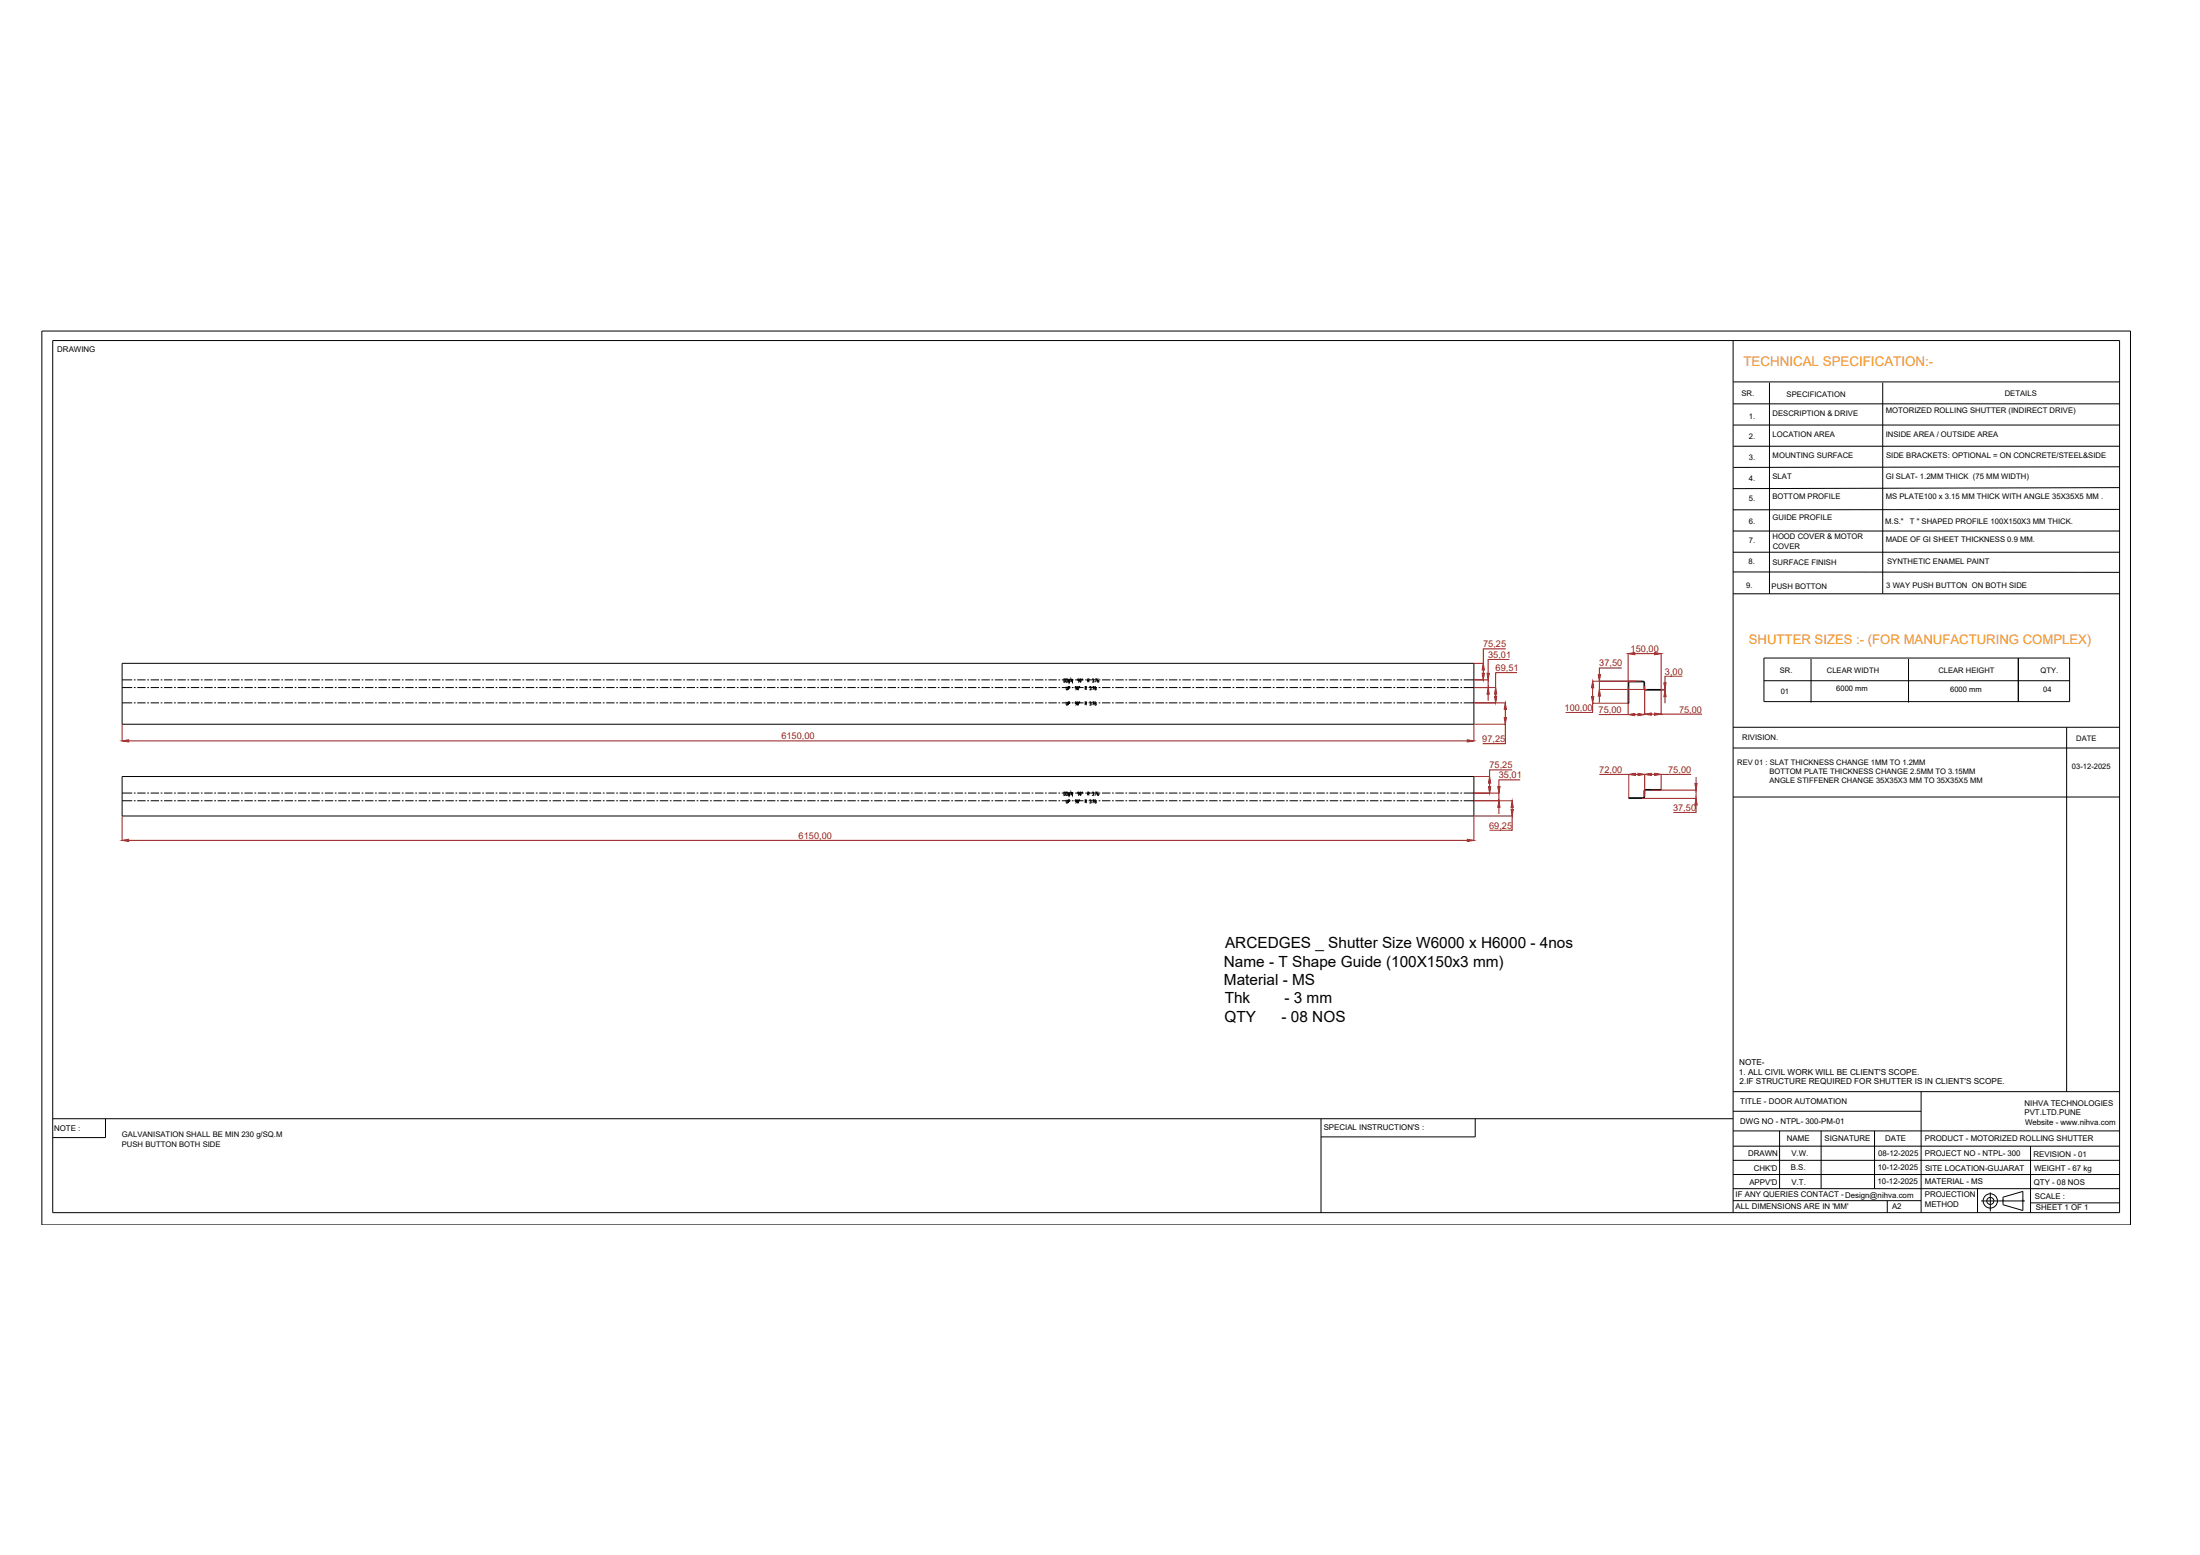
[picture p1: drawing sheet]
<svg xmlns="http://www.w3.org/2000/svg" width="841mm" height="594mm" viewBox="0 0 841 594" stroke-linecap="round" stroke-linejoin="round" font-family="sans-serif">
<!-- layer: 0 -->
<g fill="none" stroke="#000" stroke-width=".38">
<path d="M16 126.5h798.4v341.5h-798.4zM20.2 130.1h790.1v333.2h-790.1zM662.5 130.1v333.2M662.6 145.9h147.7M662.6 154.3h147.7M676.4 146.2v80.7M719.7 146.2v80.7M662.6 162.4h147.7M662.6 170.5h147.7M810.3 178.3l-147.7 .3M810.3 186.3l-147.8 .4M810.3 194.6l-147.8 .2"/>
<path d="M662.5 202.9h147.8M662.5 211h147.8M662.5 218.5l147.8 .2M662.5 226.9h147.8M46.7 259.7h3.8M46.7 253.4h516.7v23.3h-516.7zM51.2 259.7h.6M52.5 259.7h3.2M56.3 259.7h.6M57.6 259.7h3.2M61.4 259.7h.7M62.7 259.7h3.2"/>
<path d="M66.6 259.7h.6M67.8 259.7h3.2M71.7 259.7h.6M73 259.7h3.2M76.8 259.7h.6M78.1 259.7h3.2M81.9 259.7h.7M83.2 259.7h3.2M87 259.7h.7M88.3 259.7h3.2M92.2 259.7h.6M93.4 259.7h3.2"/>
<path d="M97.3 259.7h.6M98.6 259.7h3.2M102.4 259.7h.6M103.7 259.7h3.2M107.5 259.7h.7M108.8 259.7h3.2M112.7 259.7h.6M113.9 259.7h3.2M117.8 259.7h.6M119.1 259.7h3.2M122.9 259.7h.6M124.2 259.7h3.2"/>
<path d="M128 259.7h.7M129.3 259.7h3.2M133.1 259.7h.7M134.4 259.7h3.2M138.3 259.7h.6M139.5 259.7h3.2M143.4 259.7h.6M144.7 259.7h3.2M148.5 259.7h.6M149.8 259.7h3.2M153.6 259.7h.7M154.9 259.7h3.2"/>
<path d="M158.8 259.7h.6M160 259.7h3.2M163.9 259.7h.6M165.2 259.7h3.2M169 259.7h.6M170.3 259.7h3.2M174.1 259.7h.7M175.4 259.7h3.2M179.2 259.7h.7M180.5 259.7h3.2M184.4 259.7h.6M185.6 259.7h3.2"/>
<path d="M189.5 259.7h.6M190.8 259.7h3.2M194.6 259.7h.6M195.9 259.7h3.2M199.7 259.7h.7M201 259.7h3.2M204.9 259.7h.6M206.1 259.7h3.2M210 259.7h.6M211.3 259.7h3.2M215.1 259.7h.6M216.4 259.7h3.2"/>
<path d="M220.2 259.7h.7M221.5 259.7h3.2M225.3 259.7h.7M226.6 259.7h3.2M230.5 259.7h.6M231.8 259.7h3.1M235.6 259.7h.6M236.9 259.7h3.2M240.7 259.7h.6M242 259.7h3.2M245.8 259.7h.7M247.1 259.7h3.2"/>
<path d="M251 259.7h.6M252.2 259.7h3.2M256.1 259.7h.6M257.4 259.7h3.2M261.2 259.7h.6M262.5 259.7h3.2M266.3 259.7h.7M267.6 259.7h3.2M271.4 259.7h.7M272.7 259.7h3.2M276.6 259.7h.6M277.9 259.7h3.1"/>
<path d="M281.7 259.7h.6M283 259.7h3.2M286.8 259.7h.7M288.1 259.7h3.2M291.9 259.7h.7M293.2 259.7h3.2M297.1 259.7h.6M298.3 259.7h3.2M302.2 259.7h.6M303.5 259.7h3.2M307.3 259.7h.6M308.6 259.7h3.2"/>
<path d="M312.4 259.7h.7M313.7 259.7h3.2M317.5 259.7h.7M318.8 259.7h3.2M322.7 259.7h.6M324 259.7h3.1M327.8 259.7h.6M329.1 259.7h3.2M332.9 259.7h.7M334.2 259.7h3.2M338 259.7h.7M339.3 259.7h3.2"/>
<path d="M343.2 259.7h.6M344.4 259.7h3.2M348.3 259.7h.6M349.6 259.7h3.2M353.4 259.7h.6M354.7 259.7h3.2M358.5 259.7h.7M359.8 259.7h3.2M363.7 259.7h.6M364.9 259.7h3.2M368.8 259.7h.6M370.1 259.7h3.1"/>
<path d="M373.9 259.7h.6M375.2 259.7h3.2M379 259.7h.7M380.3 259.7h3.2M384.1 259.7h.7M385.4 259.7h3.2M389.3 259.7h.6M390.5 259.7h3.2M394.4 259.7h.6M395.7 259.7h3.2M399.5 259.7h.6M400.8 259.7h3.2"/>
<path d="M404.6 259.7h.7M405.9 259.7h3.2M406.6 259.4l.5 .2v.8l-.5 .2M406.7 259.4v1.2M407.4 259.4h.6v1.2h-.6zM408.3 259.4l.3 1.2 .1-.6 .2 .6 .2-1.2M409.8 259.7h.6M410 259.4v1.2l-.6-1.2v1.2M411 259.7h3.2M412.6 260h-.5v-.6l.5 .2v.6l-.5 .4M413 259.4l.3 .2-.2 1-.3-.2zM413.7 259.4v.4z"/>
<path d="M414.9 259.7h.6M415.8 260h.4v-.6h-.4v1.2M416 260l.4 .6M416.2 259.7h3.2M417.5 259.6l.2-.2 .4 .2-.3 .4M418 260v.6l-.5-.2M418.7 259.4h.5l-.4 1.2M419.9 259.4l-.4 .4v.6l.4 .2v-.6h-.4M420 259.7h.6M421.3 259.7h3.2M425.1 259.7h.7M426.4 259.7h3.2"/>
<path d="M430.2 259.7h.7M431.5 259.7h3.2M435.4 259.7h.6M436.6 259.7h3.2M440.5 259.7h.6M441.8 259.7h3.2M445.6 259.7h.6M446.9 259.7h3.2M450.7 259.7h.7M452 259.7h3.2M455.8 259.7h.7M457.1 259.7h3.2"/>
<path d="M461 259.7h.6M462.2 259.7h3.3M466.1 259.7h.6M467.4 259.7h3.2M471.2 259.7h.7M472.5 259.7h3.2M476.3 259.7h.7M477.6 259.7h3.2M481.5 259.7h.6M482.7 259.7h3.2M486.6 259.7h.6M487.9 259.7h3.2"/>
<path d="M491.7 259.7h.6M493 259.7h3.2M496.8 259.7h.7M498.1 259.7h3.2M501.9 259.7h.7M503.2 259.7h3.2M507.1 259.7h.6M508.3 259.7h3.3M512.2 259.7h.6M513.5 259.7h3.2M517.3 259.7h.7M518.6 259.7h3.2"/>
<path d="M522.4 259.7h.7M523.7 259.7h3.2M527.6 259.7h.6M528.8 259.7h3.2M532.7 259.7h.6M534 259.7h3.2M537.8 259.7h.6M539.1 259.7h3.2M542.9 259.7h.7M544.2 259.7h3.2M548 259.7h.7M549.3 259.7h3.2"/>
<path d="M553.2 259.7h.6M554.4 259.7h3.3M558.3 259.7h.6M559.6 259.7h3.8M674.3 251.4h116.9v16.7l-116.9-.1zM692.3 251.7v16.7M729.6 251.7v16.7M771.6 251.4v16.7M46.7 268.5h3.8M46.7 262.7h3.8M51.2 268.5h.6M51.2 262.7h.6"/>
<path d="M52.5 268.5h3.2M52.5 262.7h3.2M56.3 268.5h.6M56.3 262.7h.6M57.6 268.5h3.2M57.6 262.7h3.2M61.4 268.5h.7M61.4 262.7h.7M62.7 268.5h3.2M62.7 262.7h3.2M66.6 268.5h.6M66.6 262.7h.6"/>
<path d="M67.8 268.5h3.2M67.8 262.7h3.2M71.7 268.5h.6M71.7 262.7h.6M73 268.5h3.2M73 262.7h3.2M76.8 268.5h.6M76.8 262.7h.6M78.1 268.5h3.2M78.1 262.7h3.2M81.9 268.5h.7M81.9 262.7h.7"/>
<path d="M83.2 268.5h3.2M83.2 262.7h3.2M87 268.5h.7M87 262.7h.7M88.3 268.5h3.2M88.3 262.7h3.2M92.2 268.5h.6M92.2 262.7h.6M93.4 268.5h3.2M93.4 262.7h3.2M97.3 268.5h.6M97.3 262.7h.6"/>
<path d="M98.6 268.5h3.2M98.6 262.7h3.2M102.4 268.5h.6M102.4 262.7h.6M103.7 268.5h3.2M103.7 262.7h3.2M107.5 268.5h.7M107.5 262.7h.7M108.8 268.5h3.2M108.8 262.7h3.2M112.7 268.5h.6M112.7 262.7h.6"/>
<path d="M113.9 268.5h3.2M113.9 262.7h3.2M117.8 268.5h.6M117.8 262.7h.6M119.1 268.5h3.2M119.1 262.7h3.2M122.9 268.5h.6M122.9 262.7h.6M124.2 268.5h3.2M124.2 262.7h3.2M128 268.5h.7M128 262.7h.7"/>
<path d="M129.3 268.5h3.2M129.3 262.7h3.2M133.1 268.5h.7M133.1 262.7h.7M134.4 268.5h3.2M134.4 262.7h3.2M138.3 268.5h.6M138.3 262.7h.6M139.5 268.5h3.2M139.5 262.7h3.2M143.4 268.5h.6M143.4 262.7h.6"/>
<path d="M144.7 268.5h3.2M144.7 262.7h3.2M148.5 268.5h.6M148.5 262.7h.6M149.8 268.5h3.2M149.8 262.7h3.2M153.6 268.5h.7M153.6 262.7h.7M154.9 268.5h3.2M154.9 262.7h3.2M158.8 268.5h.6M158.8 262.7h.6"/>
<path d="M160 268.5h3.2M160 262.7h3.2M163.9 268.5h.6M163.9 262.7h.6M165.2 268.5h3.2M165.2 262.7h3.2M169 268.5h.6M169 262.7h.6M170.3 268.5h3.2M170.3 262.7h3.2M174.1 268.5h.7M174.1 262.7h.7"/>
<path d="M175.4 268.5h3.2M175.4 262.7h3.2M179.2 268.5h.7M179.2 262.7h.7M180.5 268.5h3.2M180.5 262.7h3.2M184.4 268.5h.6M184.4 262.7h.6M185.6 268.5h3.2M185.6 262.7h3.2M189.5 268.5h.6M189.5 262.7h.6"/>
<path d="M190.8 268.5h3.2M190.8 262.7h3.2M194.6 268.5h.6M194.6 262.7h.6M195.9 268.5h3.2M195.9 262.7h3.2M199.7 268.5h.7M199.7 262.7h.7M201 268.5h3.2M201 262.7h3.2M204.9 268.5h.6M204.9 262.7h.6"/>
<path d="M206.1 268.5h3.2M206.1 262.7h3.2M210 268.5h.6M210 262.7h.6M211.3 268.5h3.2M211.3 262.7h3.2M215.1 268.5h.6M215.1 262.7h.6M216.4 268.5h3.2M216.4 262.7h3.2M220.2 268.5h.7M220.2 262.7h.7"/>
<path d="M221.5 268.5h3.2M221.5 262.7h3.2M225.3 268.5h.7M225.3 262.7h.7M226.6 268.5h3.2M226.6 262.7h3.2M230.5 268.5h.6M230.5 262.7h.6M231.8 268.5h3.1M231.8 262.7h3.1M235.6 268.5h.6M235.6 262.7h.6"/>
<path d="M236.9 268.5h3.2M236.9 262.7h3.2M240.7 268.5h.6M240.7 262.7h.6M242 268.5h3.2M242 262.7h3.2M245.8 268.5h.7M245.8 262.7h.7M247.1 268.5h3.2M247.1 262.7h3.2M251 268.5h.6M251 262.7h.6"/>
<path d="M252.2 268.5h3.2M252.2 262.7h3.2M256.1 268.5h.6M256.1 262.7h.6M257.4 268.5h3.2M257.4 262.7h3.2M261.2 268.5h.6M261.2 262.7h.6M262.5 268.5h3.2M262.5 262.7h3.2M266.3 268.5h.7M266.3 262.7h.7"/>
<path d="M267.6 268.5h3.2M267.6 262.7h3.2M271.4 268.5h.7M271.4 262.7h.7M272.7 268.5h3.2M272.7 262.7h3.2M276.6 268.5h.6M276.6 262.7h.6M277.9 268.5h3.1M277.9 262.7h3.1M281.7 268.5h.6M281.7 262.7h.6"/>
<path d="M283 268.5h3.2M283 262.7h3.2M286.8 268.5h.7M286.8 262.7h.7M288.1 268.5h3.2M288.1 262.7h3.2M291.9 268.5h.7M291.9 262.7h.7M293.2 268.5h3.2M293.2 262.7h3.2M297.1 268.5h.6M297.1 262.7h.6"/>
<path d="M298.3 268.5h3.2M298.3 262.7h3.2M302.2 268.5h.6M302.2 262.7h.6M303.5 268.5h3.2M303.5 262.7h3.2M307.3 268.5h.6M307.3 262.7h.6M308.6 268.5h3.2M308.6 262.7h3.2M312.4 268.5h.7M312.4 262.7h.7"/>
<path d="M313.7 268.5h3.2M313.7 262.7h3.2M317.5 268.5h.7M317.5 262.7h.7M318.8 268.5h3.2M318.8 262.7h3.2M322.7 268.5h.6M322.7 262.7h.6M324 268.5h3.1M324 262.7h3.1M327.8 268.5h.6M327.8 262.7h.6"/>
<path d="M329.1 268.5h3.2M329.1 262.7h3.2M332.9 268.5h.7M332.9 262.7h.7M334.2 268.5h3.2M334.2 262.7h3.2M338 268.5h.7M338 262.7h.7M339.3 268.5h3.2M339.3 262.7h3.2M343.2 268.5h.6M343.2 262.7h.6"/>
<path d="M344.4 268.5h3.2M344.4 262.7h3.2M348.3 268.5h.6M348.3 262.7h.6M349.6 268.5h3.2M349.6 262.7h3.2M353.4 268.5h.6M353.4 262.7h.6M354.7 268.5h3.2M354.7 262.7h3.2M358.5 268.5h.7M358.5 262.7h.7"/>
<path d="M359.8 268.5h3.2M359.8 262.7h3.2M363.7 268.5h.6M363.7 262.7h.6M364.9 268.5h3.2M364.9 262.7h3.2M368.8 268.5h.6M368.8 262.7h.6M370.1 268.5h3.1M370.1 262.7h3.1M373.9 268.5h.6M373.9 262.7h.6"/>
<path d="M375.2 268.5h3.2M375.2 262.7h3.2M379 268.5h.7M379 262.7h.7M380.3 268.5h3.2M380.3 262.7h3.2M384.1 268.5h.7M384.1 262.7h.7M385.4 268.5h3.2M385.4 262.7h3.2M389.3 268.5h.6M389.3 262.7h.6"/>
<path d="M390.5 268.5h3.2M390.5 262.7h3.2M394.4 268.5h.6M394.4 262.7h.6M395.7 268.5h3.2M395.7 262.7h3.2M399.5 268.5h.6M399.5 262.7h.6M400.8 268.5h3.2M400.8 262.7h3.2M404.6 268.5h.7M404.6 262.7h.7"/>
<path d="M405.9 268.5h3.2M405.9 262.7h3.2M407.6 268.1l.1 1.3 .5-.2v-1.1M407.6 262.3l.1 1.3 .5-.2v-1.1M408.4 268.8h.5v-.7h-.5v1.3M408.4 262.9h.5v-.6h-.5v1.3M409.8 268.5h.6M409.8 262.7h.6M411 268.5h3.2M411 262.7h3.2M411.6 268.8l-.6-.2 .1-.5 .5 .3v.6l-.5 .4M411.6 262.9l-.6-.2 .1-.4 .5 .2v.6l-.5 .5"/>
<path d="M412 268.1l.3 .3-.2 1-.3-.2zM412 262.3l.3 .2-.2 1.1-.3-.2zM412.7 268.1v.5zM412.7 262.3v.4zM414.8 268.8l.6-.2-.1-.5h-.5v1.3M414.8 262.9l.6-.2-.1-.4h-.5v1.3M414.9 268.5h.6M414.9 262.7h.6M415 268.8l.4 .6M415 262.9l.4 .7M416.2 268.5h3.2M416.2 262.7h3.2"/>
<path d="M416.5 268.4l.2-.3 .4 .3-.3 .4M416.5 262.5l.2-.2 .4 .2-.3 .4M417 268.8v.6l-.5-.2M417 262.9v.7l-.5-.2M417.4 263.4v.2M417.4 269.2v.2M417.7 268.1h.5l-.4 1.3M417.7 262.3h.5l-.4 1.3M418.4 260.4v.2M418.9 268.1l-.4 .5v.6l.4 .2 .2-.4-.6-.2M418.9 262.3l-.4 .4v.7l.4 .2 .2-.5-.6-.2M420 268.5h.6"/>
<path d="M420 262.7h.6M421.3 268.5h3.2M421.3 262.7h3.2M425.1 268.5h.7M425.1 262.7h.7M426.4 268.5h3.2M426.4 262.7h3.2M430.2 268.5h.7M430.2 262.7h.7M431.5 268.5h3.2M431.5 262.7h3.2M435.4 268.5h.6"/>
<path d="M435.4 262.7h.6M436.6 268.5h3.2M436.6 262.7h3.2M440.5 268.5h.6M440.5 262.7h.6M441.8 268.5h3.2M441.8 262.7h3.2M445.6 268.5h.6M445.6 262.7h.6M446.9 268.5h3.2M446.9 262.7h3.2M450.7 268.5h.7"/>
<path d="M450.7 262.7h.7M452 268.5h3.2M452 262.7h3.2M455.8 268.5h.7M455.8 262.7h.7M457.1 268.5h3.2M457.1 262.7h3.2M461 268.5h.6M461 262.7h.6M462.2 268.5h3.3M462.2 262.7h3.3M466.1 268.5h.6"/>
<path d="M466.1 262.7h.6M467.4 268.5h3.2M467.4 262.7h3.2M471.2 268.5h.7M471.2 262.7h.7M472.5 268.5h3.2M472.5 262.7h3.2M476.3 268.5h.7M476.3 262.7h.7M477.6 268.5h3.2M477.6 262.7h3.2M481.5 268.5h.6"/>
<path d="M481.5 262.7h.6M482.7 268.5h3.2M482.7 262.7h3.2M486.6 268.5h.6M486.6 262.7h.6M487.9 268.5h3.2M487.9 262.7h3.2M491.7 268.5h.6M491.7 262.7h.6M493 268.5h3.2M493 262.7h3.2M496.8 268.5h.7"/>
<path d="M496.8 262.7h.7M498.1 268.5h3.2M498.1 262.7h3.2M501.9 268.5h.7M501.9 262.7h.7M503.2 268.5h3.2M503.2 262.7h3.2M507.1 268.5h.6M507.1 262.7h.6M508.3 268.5h3.3M508.3 262.7h3.3M512.2 268.5h.6"/>
<path d="M512.2 262.7h.6M513.5 268.5h3.2M513.5 262.7h3.2M517.3 268.5h.7M517.3 262.7h.7M518.6 268.5h3.2M518.6 262.7h3.2M522.4 268.5h.7M522.4 262.7h.7M523.7 268.5h3.2M523.7 262.7h3.2M527.6 268.5h.6"/>
<path d="M527.6 262.7h.6M528.8 268.5h3.2M528.8 262.7h3.2M532.7 268.5h.6M532.7 262.7h.6M534 268.5h3.2M534 262.7h3.2M537.8 268.5h.6M537.8 262.7h.6M539.1 268.5h3.2M539.1 262.7h3.2M542.9 268.5h.7"/>
<path d="M542.9 262.7h.7M544.2 268.5h3.2M544.2 262.7h3.2M548 268.5h.7M548 262.7h.7M549.3 268.5h3.2M549.3 262.7h3.2M553.2 268.5h.6M553.2 262.7h.6M554.4 268.5h3.3M554.4 262.7h3.3M558.3 268.5h.6"/>
<path d="M558.3 262.7h.6M559.6 268.5h3.8M559.6 262.7h3.8M622.4 260.8h.3M622.4 260.8v7.9h.3v-7.9M623 260.5l-.3 .3M623 260.2l-.6 .6M623 260.2v.3M623 260.5h5.1M623 260.2h5.1M628.1 260.2l.6 .6M628.1 260.5l.4 .3"/>
<path d="M628.1 260.2v.3M628.5 260.8h.2v2.3M628.5 263.1h.2M628.5 260.8v2.3M628.5 263.1l.5 .5M628.7 263.1l.3 .3M629 263.4v.3M629 263.4h6v.3h-6M662.5 277.8h147.8M674.3 260.1h116.9M790 277.8v139.3M46.7 296.7h516.7v15h-516.7z"/>
<path d="M662.5 285.8h147.8M46.7 305.9h3.8M46.7 303h3.8M51.2 305.9h.6M51.2 303h.6M52.5 305.9h3.2M52.5 303h3.2M56.3 305.9h.6M56.3 303h.6M57.6 305.9h3.2M57.6 303h3.2M61.4 305.9h.7"/>
<path d="M61.4 303h.7M62.7 305.9h3.2M62.7 303h3.2M66.6 305.9h.6M66.6 303h.6M67.8 305.9h3.2M67.8 303h3.2M71.7 305.9h.6M71.7 303h.6M73 305.9h3.2M73 303h3.2M76.8 305.9h.6"/>
<path d="M76.8 303h.6M78.1 305.9h3.2M78.1 303h3.2M81.9 305.9h.7M81.9 303h.7M83.2 305.9h3.2M83.2 303h3.2M87 305.9h.7M87 303h.7M88.3 305.9h3.2M88.3 303h3.2M92.2 305.9h.6"/>
<path d="M92.2 303h.6M93.4 305.9h3.2M93.4 303h3.2M97.3 305.9h.6M97.3 303h.6M98.6 305.9h3.2M98.6 303h3.2M102.4 305.9h.6M102.4 303h.6M103.7 305.9h3.2M103.7 303h3.2M107.5 305.9h.7"/>
<path d="M107.5 303h.7M108.8 305.9h3.2M108.8 303h3.2M112.7 305.9h.6M112.7 303h.6M113.9 305.9h3.2M113.9 303h3.2M117.8 305.9h.6M117.8 303h.6M119.1 305.9h3.2M119.1 303h3.2M122.9 305.9h.6"/>
<path d="M122.9 303h.6M124.2 305.9h3.2M124.2 303h3.2M128 305.9h.7M128 303h.7M129.3 305.9h3.2M129.3 303h3.2M133.1 305.9h.7M133.1 303h.7M134.4 305.9h3.2M134.4 303h3.2M138.3 305.9h.6"/>
<path d="M138.3 303h.6M139.5 305.9h3.2M139.5 303h3.2M143.4 305.9h.6M143.4 303h.6M144.7 305.9h3.2M144.7 303h3.2M148.5 305.9h.6M148.5 303h.6M149.8 305.9h3.2M149.8 303h3.2M153.6 305.9h.7"/>
<path d="M153.6 303h.7M154.9 305.9h3.2M154.9 303h3.2M158.8 305.9h.6M158.8 303h.6M160 305.9h3.2M160 303h3.2M163.9 305.9h.6M163.9 303h.6M165.2 305.9h3.2M165.2 303h3.2M169 305.9h.6"/>
<path d="M169 303h.6M170.3 305.9h3.2M170.3 303h3.2M174.1 305.9h.7M174.1 303h.7M175.4 305.9h3.2M175.4 303h3.2M179.2 305.9h.7M179.2 303h.7M180.5 305.9h3.2M180.5 303h3.2M184.4 305.9h.6"/>
<path d="M184.4 303h.6M185.6 305.9h3.2M185.6 303h3.2M189.5 305.9h.6M189.5 303h.6M190.8 305.9h3.2M190.8 303h3.2M194.6 305.9h.6M194.6 303h.6M195.9 305.9h3.2M195.9 303h3.2M199.7 305.9h.7"/>
<path d="M199.7 303h.7M201 305.9h3.2M201 303h3.2M204.9 305.9h.6M204.9 303h.6M206.1 305.9h3.2M206.1 303h3.2M210 305.9h.6M210 303h.6M211.3 305.9h3.2M211.3 303h3.2M215.1 305.9h.6"/>
<path d="M215.1 303h.6M216.4 305.9h3.2M216.4 303h3.2M220.2 305.9h.7M220.2 303h.7M221.5 305.9h3.2M221.5 303h3.2M225.3 305.9h.7M225.3 303h.7M226.6 305.9h3.2M226.6 303h3.2M230.5 305.9h.6"/>
<path d="M230.5 303h.6M231.8 305.9h3.1M231.8 303h3.1M235.6 305.9h.6M235.6 303h.6M236.9 305.9h3.2M236.9 303h3.2M240.7 305.9h.6M240.7 303h.6M242 305.9h3.2M242 303h3.2M245.8 305.9h.7"/>
<path d="M245.8 303h.7M247.1 305.9h3.2M247.1 303h3.2M251 305.9h.6M251 303h.6M252.2 305.9h3.2M252.2 303h3.2M256.1 305.9h.6M256.1 303h.6M257.4 305.9h3.2M257.4 303h3.2M261.2 305.9h.6"/>
<path d="M261.2 303h.6M262.5 305.9h3.2M262.5 303h3.2M266.3 305.9h.7M266.3 303h.7M267.6 305.9h3.2M267.6 303h3.2M271.4 305.9h.7M271.4 303h.7M272.7 305.9h3.2M272.7 303h3.2M276.6 305.9h.6"/>
<path d="M276.6 303h.6M277.9 305.9h3.1M277.9 303h3.1M281.7 305.9h.6M281.7 303h.6M283 305.9h3.2M283 303h3.2M286.8 305.9h.7M286.8 303h.7M288.1 305.9h3.2M288.1 303h3.2M291.9 305.9h.7"/>
<path d="M291.9 303h.7M293.2 305.9h3.2M293.2 303h3.2M297.1 305.9h.6M297.1 303h.6M298.3 305.9h3.2M298.3 303h3.2M302.2 305.9h.6M302.2 303h.6M303.5 305.9h3.2M303.5 303h3.2M307.3 305.9h.6"/>
<path d="M307.3 303h.6M308.6 305.9h3.2M308.6 303h3.2M312.4 305.9h.7M312.4 303h.7M313.7 305.9h3.2M313.7 303h3.2M317.5 305.9h.7M317.5 303h.7M318.8 305.9h3.2M318.8 303h3.2M322.7 305.9h.6"/>
<path d="M322.7 303h.6M324 305.9h3.1M324 303h3.1M327.8 305.9h.6M327.8 303h.6M329.1 305.9h3.2M329.1 303h3.2M332.9 305.9h.7M332.9 303h.7M334.2 305.9h3.2M334.2 303h3.2M338 305.9h.7"/>
<path d="M338 303h.7M339.3 305.9h3.2M339.3 303h3.2M343.2 305.9h.6M343.2 303h.6M344.4 305.9h3.2M344.4 303h3.2M348.3 305.9h.6M348.3 303h.6M349.6 305.9h3.2M349.6 303h3.2M353.4 305.9h.6"/>
<path d="M353.4 303h.6M354.7 305.9h3.2M354.7 303h3.2M358.5 305.9h.7M358.5 303h.7M359.8 305.9h3.2M359.8 303h3.2M363.7 305.9h.6M363.7 303h.6M364.9 305.9h3.2M364.9 303h3.2M368.8 305.9h.6"/>
<path d="M368.8 303h.6M370.1 305.9h3.1M370.1 303h3.1M373.9 305.9h.6M373.9 303h.6M375.2 305.9h3.2M375.2 303h3.2M379 305.9h.7M379 303h.7M380.3 305.9h3.2M380.3 303h3.2M384.1 305.9h.7"/>
<path d="M384.1 303h.7M385.4 305.9h3.2M385.4 303h3.2M389.3 305.9h.6M389.3 303h.6M390.5 305.9h3.2M390.5 303h3.2M394.4 305.9h.6M394.4 303h.6M395.7 305.9h3.2M395.7 303h3.2M399.5 305.9h.6"/>
<path d="M399.5 303h.6M400.8 305.9h3.2M400.8 303h3.2M404.6 305.9h.7M404.6 303h.7M405.9 305.9h3.2M405.9 303h3.2M406.6 302.6l.5 .2v.9l-.5 .2M406.7 302.6v1.3M407.4 302.6h.6v1.3h-.6zM407.6 305.6l.1 1.2 .5-.2v-1M408.3 302.6l.3 1.3 .1-.7 .2 .7 .2-1.3"/>
<path d="M408.4 306.2h.5v-.6h-.5v1.2M409.8 305.9h.6M409.8 303h.6M410 302.6v1.3l-.6-1.3v1.3M411 305.9h3.2M411 303h3.2M411.6 306.2l-.6-.2 .1-.4 .5 .2v.6l-.5 .4M412 305.6l.3 .2-.2 1-.3-.2zM412.6 303.2h-.5v-.6l.5 .2v.6l-.5 .5M412.7 305.6v.4zM413 302.6l.3 .2-.2 1.1-.3-.2zM413.7 302.6v.4z"/>
<path d="M414.8 306.2l.6-.2-.1-.4h-.5v1.2M414.9 305.9h.6M414.9 303h.6M415 306.2l.4 .6M415.8 303.2h.4v-.6h-.4v1.3M416 303.2l.4 .7M416.2 305.9h3.2M416.2 303h3.2M416.5 305.8l.2-.2 .4 .2-.3 .4M417 306.2v.6l-.5-.2M417.4 306.6v.2M417.5 302.8l.5-.2 .1 .4-.3 .2"/>
<path d="M417.7 305.6h.5l-.4 1.2M418 303.2v.7l-.5-.2M418.4 303.7v.2M418.7 302.6h.5l-.4 1.3M418.9 305.6l-.4 .4v.6l.4 .2 .2-.4-.6-.2M419.9 302.6l-.4 .4v.7l.4 .2v-.7h-.4M420 305.9h.6M420 303h.6M421.3 305.9h3.2M421.3 303h3.2M425.1 305.9h.7M425.1 303h.7"/>
<path d="M426.4 305.9h3.2M426.4 303h3.2M430.2 305.9h.7M430.2 303h.7M431.5 305.9h3.2M431.5 303h3.2M435.4 305.9h.6M435.4 303h.6M436.6 305.9h3.2M436.6 303h3.2M440.5 305.9h.6M440.5 303h.6"/>
<path d="M441.8 305.9h3.2M441.8 303h3.2M445.6 305.9h.6M445.6 303h.6M446.9 305.9h3.2M446.9 303h3.2M450.7 305.9h.7M450.7 303h.7M452 305.9h3.2M452 303h3.2M455.8 305.9h.7M455.8 303h.7"/>
<path d="M457.1 305.9h3.2M457.1 303h3.2M461 305.9h.6M461 303h.6M462.2 305.9h3.3M462.2 303h3.3M466.1 305.9h.6M466.1 303h.6M467.4 305.9h3.2M467.4 303h3.2M471.2 305.9h.7M471.2 303h.7"/>
<path d="M472.5 305.9h3.2M472.5 303h3.2M476.3 305.9h.7M476.3 303h.7M477.6 305.9h3.2M477.6 303h3.2M481.5 305.9h.6M481.5 303h.6M482.7 305.9h3.2M482.7 303h3.2M486.6 305.9h.6M486.6 303h.6"/>
<path d="M487.9 305.9h3.2M487.9 303h3.2M491.7 305.9h.6M491.7 303h.6M493 305.9h3.2M493 303h3.2M496.8 305.9h.7M496.8 303h.7M498.1 305.9h3.2M498.1 303h3.2M501.9 305.9h.7M501.9 303h.7"/>
<path d="M503.2 305.9h3.2M503.2 303h3.2M507.1 305.9h.6M507.1 303h.6M508.3 305.9h3.3M508.3 303h3.3M512.2 305.9h.6M512.2 303h.6M513.5 305.9h3.2M513.5 303h3.2M517.3 305.9h.7M517.3 303h.7"/>
<path d="M518.6 305.9h3.2M518.6 303h3.2M522.4 305.9h.7M522.4 303h.7M523.7 305.9h3.2M523.7 303h3.2M527.6 305.9h.6M527.6 303h.6M528.8 305.9h3.2M528.8 303h3.2M532.7 305.9h.6M532.7 303h.6"/>
<path d="M534 305.9h3.2M534 303h3.2M537.8 305.9h.6M537.8 303h.6M539.1 305.9h3.2M539.1 303h3.2M542.9 305.9h.7M542.9 303h.7M544.2 305.9h3.2M544.2 303h3.2M548 305.9h.7M548 303h.7"/>
<path d="M549.3 305.9h3.2M549.3 303h3.2M553.2 305.9h.6M553.2 303h.6M554.4 305.9h3.3M554.4 303h3.3M558.3 305.9h.6M558.3 303h.6M559.6 305.9h3.8M559.6 303h3.8M628.1 304.8v.2M628.1 304.8h-5.4v.2h5.4"/>
<path d="M628.5 304.4l-.4 .4M628.5 302.2v2.3M628.5 302.2h.2M628.7 304.4l-.6 .6M628.7 302.2v2.3h-.2M629 301.6l-.5 .6M629 301.9l-.3 .3M629 301.6v.3M629 301.6h6v.3h-6M662.5 304.5h147.8M662.5 417.1h147.8M734.4 417.1v46.2"/>
<path d="M20.2 427.4h642.3M40.3 427.4v7.2h-20.1M505 427.4v35.9M564 427.4v6.9h-59M662.5 432.1h147.8M662.5 437.9h147.8M662.5 424.6h71.9M680.3 432.1v22M696.2 432.1v22M716.6 432.1v22M776.2 437.9v25.4M662.5 458.7h71.9"/>
<path d="M662.5 448.7h147.8M662.5 443.3h147.8M662.5 454.1h147.8M721.5 458.7v4.6M756 454.1v9.2M765.7 458.8h.1M773.3 458.8h.1M776.1 459.5h34.2"/>
</g>
<g fill="none" stroke="#991b1e" stroke-width=".38">
<path d="M563.5 259.7h5.5M563.5 253.4h3.6M567 255.9v1.3M568.9 259.7v3M575.7 247.9h-8.7v5.5M577 252h-8.1v5.2M579.9 257h-8.1v5.7h-8.3M620 255.2h-8.6v2.5M622.4 249.6v11.1M624.9 249.7h7.6M635 249.6v23.3M643.2 258.4h-6.7v2.5"/>
<path d="M46.7 276.8v6.3M563.4 276.8v6.3M563.5 276.7h12M563.5 268.5h12M568.9 265.2v2.5M571.8 265.2v.8M575.4 276.7v7.4h-8.6M575.4 271v3.2M608.8 260.2h18.7M608.8 268.7h13.7M608.9 268.7v3.5h-10.4M608.9 262.8v3.3"/>
<path d="M611.4 260.2l-.1 3.2h18.6M611.4 265.9v2.5M622.4 262.2v10.9l-11.2-.1M624.9 273h1.3M628.7 262v11.1M631.2 272.8h1.3M634.9 263.7h1.7M634.9 263.4h1.7M635 272.8h15.6M636.5 263.4v.3M636.5 266.2v2.5M49.2 283.1h511.7"/>
<path d="M563.5 296.7h6M569.5 299.2v1.3M578.1 294.1h-8.6v2.6M581.1 297.9h-8.1v2.6M611.4 295.9h11.3M622.7 295.8v9.1M625.2 295.9h1M628.7 295.8v8.6M631.2 295.9h1.3M635 295.8v6M635 295.9h11.5M648.4 296.8v2.6"/>
<path d="M46.7 311.8v9.3M563.4 311.8v9.3M563.5 311.7h14.7M563.5 305.9h14.7M563.5 303h9.6l-.1 2.9M573 308.5v2.5M578.1 311.7v5.5h-8.7M578.1 308.5v.7M627.5 305h20.9M631 301.9h17.4M648.4 307.5v2.9h-8.7M648.4 301.9v3.1"/>
<path d="M49.2 321.1h511.7"/>
</g>
<g fill="#991b1e" stroke="#991b1e" stroke-width=".38">
<path d="M628.7 272.8l2.5-.4v.9z"/>
<path d="M632.5 272.4l2.5 .4-2.5 .5z"/>
<path d="M626.2 272.6l2.5 .4-2.5 .4z"/>
<path d="M622.4 273l2.5-.4v.8z"/>
<path d="M608.9 260.2l.4 2.6h-.9z"/>
<path d="M608.4 266.1h.9l-.4 2.6z"/>
<path d="M636.5 263.7l.4 2.5h-.8z"/>
<path d="M636.1 260.9h.8l-.4 2.5z"/>
<path d="M628.7 295.9l2.5-.5v.9z"/>
<path d="M632.5 295.4l2.5 .5-2.5 .4z"/>
<path d="M626.2 295.4l2.5 .5-2.5 .4z"/>
<path d="M622.7 295.9l2.5-.5v.9z"/>
<path d="M611.4 263.4l.4 2.5h-.8z"/>
<path d="M611 257.7h.8l-.4 2.5z"/>
<path d="M647.9 299.4h.9l-.4 2.5z"/>
<path d="M648.4 305l.4 2.5h-.9z"/>
<path d="M622.4 249.7l2.5-.4v.8z"/>
<path d="M632.5 249.3l2.5 .4-2.5 .4z"/>
<path d="M575.4 268.5l.5 2.5h-.9z"/>
<path d="M575 274.2h.9l-.5 2.5z"/>
<path d="M571.3 266h.9l-.4 2.5z"/>
<path d="M571.8 262.7l.4 2.5h-.9z"/>
<path d="M568.9 262.7l.4 2.5h-.8z"/>
<path d="M568.5 257.2h.8l-.4 2.5z"/>
<path d="M566.6 257.2h.8l-.4 2.5z"/>
<path d="M567 253.4l.4 2.5h-.8z"/>
<path d="M578.1 305.9l.4 2.6h-.8z"/>
<path d="M577.7 309.2h.8l-.4 2.5z"/>
<path d="M573 305.9l.4 2.6h-.8z"/>
<path d="M572.6 300.5h.8l-.4 2.5z"/>
<path d="M569 300.5h.9l-.4 2.5z"/>
<path d="M569.5 296.7l.4 2.5h-.9z"/>
<path d="M560.9 320.6l2.5 .5-2.5 .4z"/>
<path d="M46.7 321.1l2.5-.5v.9z"/>
<path d="M46.7 283.1l2.5-.5v.9z"/>
<path d="M560.9 282.6l2.5 .5-2.5 .4z"/>
</g>
<!-- layer: FORMAT -->
<g fill="none" stroke="#000" stroke-width=".38">
<path d="M757.4 458.8h16.7M760.9 455.6v7.2M765.7 457.4l7.6-2.2v7.3l-7.6-2.2z"/>
<circle cx="760.9" cy="458.8" r="2.74"/>
<circle cx="760.9" cy="458.8" r="1.35"/>
</g>
<g font-size="5.9">
<text x="468.3" y="362.2">ARCEDGES _ Shutter Size W6000 x H6000 - 4nos</text>
<text x="467.9" y="369.2">Name - T Shape Guide (100X150x3 mm)</text>
<text x="467.9" y="376.3">Material - MS</text>
<text x="468.2" y="383.3">Thk</text>
<text x="491" y="383.3">- 3 mm</text>
<text x="468.1" y="390.4">QTY</text>
<text x="489.9" y="390.4">- 08 NOS</text>
</g>
<text font-size="5.1" fill="#f8991e" x="666.5" y="139.9">TECHNICAL SPECIFICATION:-</text>
<text font-size="5" fill="#f8991e" x="668.6" y="246">SHUTTER SIZES :- (FOR MANUFACTURING COMPLEX)</text>
<g font-size="3.5" fill="#991b1e">
<text x="567" y="247.3">75,25</text>
<text x="568.9" y="251.3">35,01</text>
<text x="623.4" y="249.1">150,00</text>
<text x="571.8" y="256.4">69,51</text>
<text x="611.4" y="254.6">37,50</text>
<text x="636.5" y="257.7">3,00</text>
<text x="598.1" y="271.6">100,00</text>
<text x="611.1" y="272.4">75,00</text>
<text x="641.9" y="272.2">75,00</text>
<text x="298.7" y="282.4">6150,00</text>
<text x="566.6" y="283.5">97,25</text>
<text x="569.4" y="293.5">75,25</text>
<text x="573" y="297.3">35,01</text>
<text x="611.4" y="295.2">72,00</text>
<text x="637.7" y="295.2">75,00</text>
<text x="639.6" y="309.8">37,50</text>
<text x="569.3" y="316.6">69,25</text>
<text x="305.3" y="320.4">6150,00</text>
</g>
<g font-size="3.1">
<text x="664.9" y="406.8">NOTE-</text>
<text x="664.7" y="410.5">1. ALL CIVIL WORK WILL BE CLIENT'S SCOPE.</text>
<text x="665" y="414.3">2.IF STRUCTURE REQUIRED FOR SHUTTER IS IN CLIENT'S SCOPE.</text>
</g>
<g font-size="3">
<text x="21.9" y="134.5">DRAWING</text>
<text x="665.3" y="422">TITLE - DOOR AUTOMATION</text>
<text x="773.9" y="422.5">NIHVA TECHNOLOGIES</text>
<text x="506" y="431.7">SPECIAL INSTRUCTION'S :</text>
<text x="665.3" y="429.5">DWG NO - NTPL- 300-PM-01</text>
<text x="773.9" y="426.1">PVT.LTD.PUNE</text>
<text x="774.1" y="429.7">Website - www.nihva.com</text>
<text x="20.7" y="432">NOTE :</text>
<text x="683.1" y="436">NAME</text>
<text x="697.5" y="436">SIGNATURE</text>
<text x="720.7" y="436">DATE</text>
<text x="735.8" y="436">PRODUCT - MOTORIZED ROLLING SHUTTER</text>
<text x="668.3" y="441.8">DRAWN</text>
<text x="684.8" y="441.8">V.W.</text>
<text x="718" y="441.7">08-12-2025</text>
<text x="735.8" y="441.8">PROJECT NO - NTPL- 300</text>
<text x="777.4" y="441.9">REVISION - 01</text>
<text x="670.4" y="447.4">CHK'D</text>
<text x="684.6" y="447.1">B.S.</text>
<text x="717.9" y="447">10-12-2025</text>
<text x="735.9" y="447.2">SITE LOCATION-GUJARAT</text>
<text x="777.6" y="447.3">WEIGHT - 67 kg</text>
<text x="668.8" y="452.6">APPV'D</text>
<text x="684.8" y="452.6">V.T.</text>
<text x="717.8" y="452.3">10-12-2025</text>
<text x="735.8" y="452.3">MATERIAL - MS</text>
<text x="777.5" y="452.7">QTY - 08 NOS</text>
<text x="663.5" y="457.4">IF ANY QUERIES CONTACT - Design@nihva.com</text>
<text x="723.3" y="461.9">A2</text>
<text x="735.8" y="457.5">PROJECTION</text>
<text x="735.8" y="461.1">METHOD</text>
<text x="777.9" y="458">SCALE :</text>
<text x="663.5" y="462.1">ALL DIMENSIONS ARE IN 'MM'</text>
<text x="778.3" y="462.3">SHEET 1 OF 1</text>
</g>
<g font-size="2.9">
<text x="665.7" y="151.4">SR.</text>
<text x="683" y="151.6">SPECIFICATION</text>
<text x="766.4" y="151.4">DETAILS</text>
<text x="668.5" y="159.9">1.</text>
<text x="677.6" y="158.8">DESCRIPTION &amp; DRIVE</text>
<text x="720.9" y="157.8">MOTORIZED ROLLING SHUTTER (INDIRECT DRIVE)</text>
<text x="668.5" y="167.6">2.</text>
<text x="677.6" y="166.9">LOCATION AREA</text>
<text x="720.9" y="166.9">INSIDE AREA / OUTSIDE AREA</text>
<text x="668.5" y="175.6">3.</text>
<text x="677.6" y="175">MOUNTING SURFACE</text>
<text x="721" y="175">SIDE BRACKETS: OPTIONAL = ON CONCRETE/STEEL&amp;SIDE</text>
<text x="668.5" y="183.7">4.</text>
<text x="677.6" y="183">SLAT</text>
<text x="720.9" y="183">GI SLAT- 1.2MM THICK (75 MM WIDTH)</text>
<text x="668.5" y="191.4">5.</text>
<text x="677.6" y="190.7">BOTTOM PROFILE</text>
<text x="720.9" y="190.7">MS PLATE100 x 3.15 MM THICK WITH ANGLE 35X35X5 MM .</text>
<text x="668.5" y="200.1">6.</text>
<text x="677.7" y="198.8">GUIDE PROFILE</text>
<text x="720.6" y="200.2">M.S.&quot;</text>
<text x="730.1" y="200.2">T &quot; SHAPED PROFILE 100X150X3 MM THICK.</text>
<text x="668.5" y="207.3">7.</text>
<text x="677.6" y="206">HOOD COVER &amp; MOTOR</text>
<text x="677.7" y="209.6">COVER</text>
<text x="720.9" y="206.9">MADE OF GI SHEET THICKNESS 0.9 MM.</text>
<text x="668.4" y="215.3">8.</text>
<text x="677.6" y="215.8">SURFACE FINISH</text>
<text x="721.4" y="215.4">SYNTHETIC ENAMEL PAINT</text>
<text x="667.5" y="224.7">9.</text>
<text x="677.2" y="225">PUSH BOTTON</text>
<text x="721.1" y="224.7">3 WAY PUSH BUTTON ON BOTH SIDE</text>
<text x="680.4" y="257.3">SR.</text>
<text x="698.4" y="257.3">CLEAR WIDTH</text>
<text x="741.1" y="257.1">CLEAR HEIGHT</text>
<text x="780.1" y="257.3">QTY.</text>
<text x="680.7" y="265.2">01</text>
<text x="702" y="264.2">6000 mm</text>
<text x="745.5" y="264.4">6000 mm</text>
<text x="781.1" y="264.5">04</text>
<text x="666" y="282.7">RIVISION.</text>
<text x="793.7" y="283.1">DATE</text>
<text x="664.1" y="292.2">REV 01 : SLAT THICKNESS CHANGE 1MM TO 1.2MM</text>
<text x="792.1" y="293.7">03-12-2025</text>
<text x="676.4" y="295.7">BOTTOM PLATE THICKNESS CHANGE 2.5MM TO 3.15MM</text>
<text x="676.4" y="299.2">ANGLE STIFFENER CHANGE 35X35X3 MM TO 35X35X5 MM</text>
<text x="46.6" y="434.5">GALVANISATION SHALL BE MIN 230 g/SQ.M</text>
<text x="46.6" y="438">PUSH BUTTON BOTH SIDE</text>
</g>
</svg>
